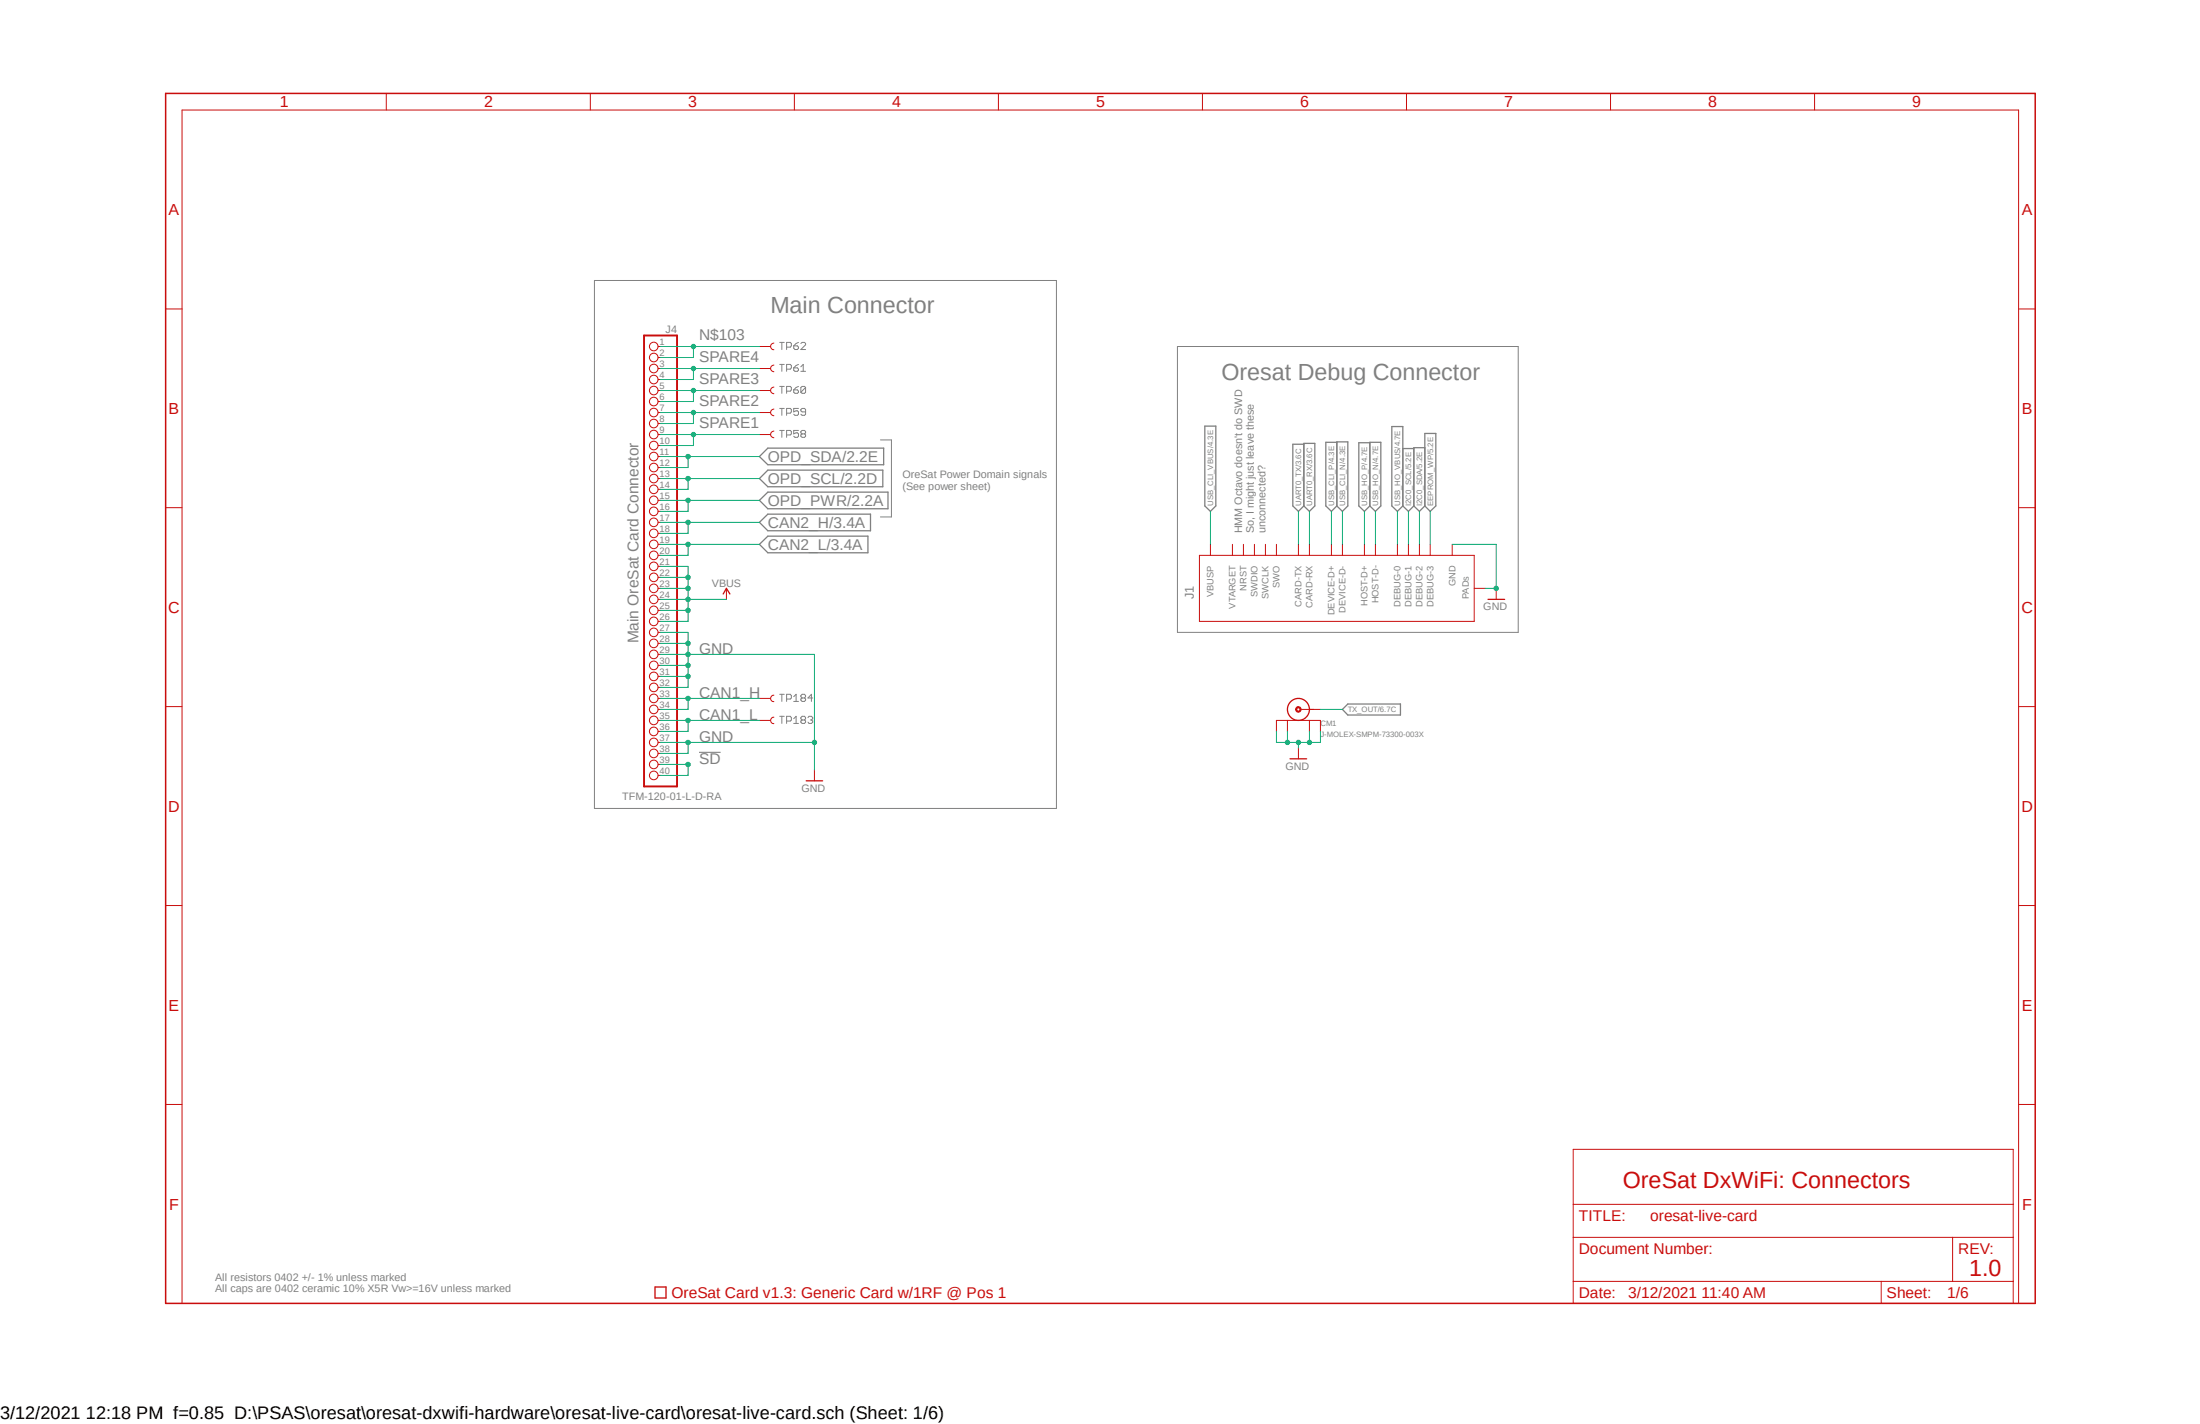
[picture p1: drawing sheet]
<svg xmlns="http://www.w3.org/2000/svg" width="432mm" height="279mm" viewBox="0 0 432 279" stroke-linecap="round" stroke-linejoin="round" font-family="sans-serif">
<path d="M32 18.1l367.8 238.1M399.8 18.1l-367.8 238.1" fill="none" stroke="#fff" stroke-width=".2"/>
<g fill="none" stroke="#808080" stroke-width=".2">
<path d="M116.7 55h90.6v103.6h-90.6zM153 67.2h.9M153 71.5h.9M153 75.8h.9M153.5 67.2v1.4M153.5 71.5v1.4M153.5 75.8v1.4M154.4 68.1h.7l.2-.2v-.5l-.2-.2h-.7v1.4M154.4 72.4h.7l.2-.2v-.5l-.2-.2h-.7v1.4M154.4 76.8h.7l.2-.3v-.5l-.2-.2h-.7v1.4M155.8 67.9h.7l.2 .4-.2 .3h-.5l-.2-.3zM155.8 72.2h.7l.2 .4-.2 .3h-.5l-.2-.3z"/>
<path d="M155.8 76.5h.7l.2 .5-.2 .2h-.5l-.2-.2zM156.7 67.2l-.4 .2-.5 .5M156.7 71.5l-.4 .2-.5 .5M156.7 75.8l-.4 .2-.5 .5M157.2 67.4l.2-.2h.5l.2 .2v.2l-.9 1h.9M157.2 72.9h.9M157.2 72l.4-.5v1.4M158.1 76v1l-.2 .2h-.5l-.2-.2M158.1 76l-.2-.2h-.5l-.2 .2v1M158.1 76l-.9 1M231.1 68h66.9v56.1h-66.9zM153 80.1h.9"/>
<path d="M153 84.5h.9M153.5 80.1v1.4M153.5 84.5v1.3M154.4 81.1h.7l.2-.3v-.5l-.2-.2h-.7v1.4M154.4 85.3h.7l.2-.2v-.4l-.2-.2h-.7v1.3M156.7 80.1h-.9v.7l.5-.2h.2l.2 .2v.5l-.2 .2h-.5l-.2-.2M156.7 84.5h-.9v.6l.5-.2h.2l.2 .2v.5l-.2 .2h-.5l-.2-.2M157.4 85.1l-.2-.2v-.2l.2-.2h.5l.2 .2v.2l-.2 .2M157.4 85.1l-.2 .2v.3l.2 .2h.5l.2-.2v-.3l-.2-.2M157.4 85.1h.5M158.1 80.8h-.7l-.2-.2v-.3l.2-.2h.5l.2 .2v1l-.2 .2h-.5l-.2-.2M172.8 86.3h2.2v15.1h-2.2"/>
<path d="M153 136.2h.9M153.5 136.2v1.4M154.4 137.2h.7l.2-.3v-.4l-.2-.3h-.7v1.4M155.8 136.7l.5-.5v1.4M155.8 137.6h.9M157.4 136.9l-.2-.2v-.2l.2-.3h.5l.2 .3-.2 .4M157.4 136.9l-.2 .3v.2l.2 .2h.5l.2-.2-.2-.5M157.4 136.9h.5M159.5 136.9h-.9l.7-.7v1.4M153 140.5h.9M153.5 140.5v1.4M154.4 141.5h.7l.2-.2v-.5l-.2-.3h-.7v1.4"/>
<path d="M155.8 141l.5-.5v1.4M155.8 141.9h.9M157.4 141.3l-.2-.3v-.2l.2-.3h.5l.2 .3-.2 .5M157.4 141.3l-.2 .2v.2l.2 .2h.5l.2-.2-.2-.4M157.4 141.3h.5M158.6 140.8l.2-.3h.5l.2 .3v.2l-.2 .3M159 141.3h.3M159.3 141.3l.2 .2v.2l-.2 .2h-.5l-.2-.2"/>
</g>
<g fill="none" stroke="#808080" stroke-width=".25">
<path d="M149.1 89.6l1.6-1.7h22.7v3.3h-22.7zM149.1 98.2l1.6-1.6h23.6v3.2h-23.6zM149.1 93.9l1.6-1.7h22.6v3.3h-22.6zM236.5 83.6h2.1v15.7l-1 1-1.1-1zM255.9 87.2h-2.2v12.1l1.1 1 1.1-1M255.9 87h2.2v12.3l-1.1 1-1.1-1zM262.4 86.7h2.1v12.6l-1 1-1.1-1zM262.4 86.8h-2.2v12.5l1.1 1 1.1-1M268.9 86.8h2.1v12.5l-1 1-1.1-1zM268.9 86.9h-2.2v12.4l1.1 1 1.1-1M273.2 83.7h2.1v15.6l-1 1-1.1-1zM275.3 99.3l1.1 1 1.1-1"/>
<path d="M275.3 88h2.2M277.5 99.3l1.1 1 1.1-1M279.7 85h2.1v14.3l-1.1 1-1-1zM279.7 87.8h-2.2v11.5M149.1 106.8l1.6-1.6h19.6v3.3h-19.6zM149.1 102.5l1.6-1.6h20.2v3.2h-20.2zM263.5 139.2l1-1.1h10.4v2.2h-10.4z"/>
</g>
<path d="M137.2 147.6h4.2" fill="none" stroke="#808080" stroke-width=".21"/>
<path d="M32.5 18.3h367v237.4h-367z" fill="none" stroke="#c90d0c" stroke-width=".3"/>
<g fill="none" stroke="#c90d0c" stroke-width=".2">
<path d="M75.8 18.3v3.3M115.9 18.3v3.3M155.9 18.3v3.3M196 18.3v3.3M236 18.3v3.3M276.1 18.3v3.3M316.1 18.3v3.3M356.2 18.3v3.3M32.5 60.6h3.2M129.2 68h.4M129.2 70.1h.4M129.2 72.3h.4"/>
<path d="M129.2 74.5h.4M129.2 76.6h.4M129.2 78.8h.4M149.1 68h2.1M149.1 72.3h2.1M149.1 76.6h2.1M151.9 67.3a.66 .66 0 0 0-.7 .7 .66 .66 0 0 0 .7 .6M151.9 71.6a.66 .66 0 0 0-.7 .7 .66 .66 0 0 0 .7 .6M151.9 75.9a.66 .66 0 0 0-.7 .7 .66 .66 0 0 0 .7 .7M396.2 60.6h3.3M32.5 99.6h3.2M129.2 80.9h.4"/>
<path d="M129.2 83.1h.4M129.2 85.3h.4M129.2 87.4h.4M129.2 89.6h.4M129.2 91.7h.4M129.2 93.9h.4M129.2 96h.4M129.2 98.2h.4M149.1 80.9h2.1M149.1 85.3h2.1M151.9 80.3a.66 .66 0 0 0-.7 .6 .66 .66 0 0 0 .7 .7M151.9 84.6a.66 .66 0 0 0-.7 .6 .66 .66 0 0 0 .7 .7"/>
<path d="M396.2 99.6h3.3M129.2 100.3h.4M129.2 102.5h.4M129.2 104.6h.4M129.2 106.8h.4M129.2 109h.4M129.2 111.1h.4M129.2 113.3h.4M129.2 115.4h.4M129.2 117.6h.4M129.2 119.8h.4M142.6 115.4v2.2"/>
<path d="M235.4 109h53.9v12.9h-53.9zM237.6 106.8v2.2M241.9 106.8v2.2M244.1 106.8v2.2M246.2 106.8v2.2M248.4 106.8v2.2M250.5 106.8v2.2M254.8 106.8v2.2M257 106.8v2.2M261.3 106.8v2.2M263.5 106.8v2.2M267.8 106.8v2.2"/>
<path d="M270 106.8v2.2M274.3 106.8v2.2M276.4 106.8v2.2M278.6 106.8v2.2M280.7 106.8v2.2M285 106.8v2.2M289.3 115.4h2.2M293.7 115.4v2.2M32.5 138.6h3.2M129.2 121.9h.4M129.2 124.1h.4M129.2 126.2h.4"/>
<path d="M129.2 128.4h.4M129.2 130.6h.4M129.2 132.7h.4M129.2 134.9h.4M129.2 137h.4M129.2 139.2h.4M149.1 137h2.1M151.9 136.4a.64 .64 0 0 0-.7 .6 .64 .64 0 0 0 .7 .7M396.2 138.6h3.3M129.2 141.4h.4M129.2 143.5h.4M129.2 145.7h.4"/>
<path d="M129.2 147.8h.4M129.2 150h.4M129.2 152.1h.4M149.1 141.4h2.1M151.9 140.7a.64 .64 0 0 0-.7 .7 .64 .64 0 0 0 .7 .6M159.9 151v2.2M32.5 177.7h3.2M396.2 177.7h3.3M32.5 216.7h3.2M396.2 216.7h3.3M308.8 225.5h86.3v30.2h-86.3zM308.8 236.3h86.3"/>
<path d="M35.7 255.7v-234.1h360.5v234.1M308.8 242.8h86.3M308.8 251.4h86.3M369.2 251.4v4.3M383.2 242.8v8.6"/>
<circle cx="128.3" cy="78.8" r=".85"/>
<circle cx="128.3" cy="70.1" r=".85"/>
<circle cx="128.3" cy="74.5" r=".85"/>
<circle cx="128.3" cy="68" r=".85"/>
<circle cx="128.3" cy="72.3" r=".85"/>
<circle cx="128.3" cy="76.6" r=".85"/>
<circle cx="128.3" cy="83.1" r=".85"/>
<circle cx="128.3" cy="98.2" r=".85"/>
<circle cx="128.3" cy="87.4" r=".85"/>
<circle cx="128.3" cy="80.9" r=".85"/>
<circle cx="128.3" cy="85.3" r=".85"/>
<circle cx="128.3" cy="91.7" r=".85"/>
<circle cx="128.3" cy="89.6" r=".85"/>
<circle cx="128.3" cy="93.9" r=".85"/>
<circle cx="128.3" cy="96" r=".85"/>
<circle cx="128.3" cy="102.5" r=".85"/>
<circle cx="128.3" cy="117.6" r=".85"/>
<circle cx="128.3" cy="119.8" r=".85"/>
<circle cx="128.3" cy="109" r=".85"/>
<circle cx="128.3" cy="104.6" r=".85"/>
<circle cx="128.3" cy="106.8" r=".85"/>
<circle cx="128.3" cy="111.1" r=".85"/>
<circle cx="128.3" cy="100.3" r=".85"/>
<circle cx="128.3" cy="113.3" r=".85"/>
<circle cx="128.3" cy="115.4" r=".85"/>
<circle cx="128.3" cy="121.9" r=".85"/>
<circle cx="128.3" cy="132.7" r=".85"/>
<circle cx="128.3" cy="126.2" r=".85"/>
<circle cx="128.3" cy="130.6" r=".85"/>
<circle cx="128.3" cy="124.1" r=".85"/>
<circle cx="128.3" cy="134.9" r=".85"/>
<circle cx="128.3" cy="137" r=".85"/>
<circle cx="128.3" cy="139.2" r=".85"/>
<circle cx="128.3" cy="128.4" r=".85"/>
<circle cx="128.3" cy="141.4" r=".85"/>
<circle cx="128.3" cy="152.1" r=".85"/>
<circle cx="128.3" cy="145.7" r=".85"/>
<circle cx="128.3" cy="150" r=".85"/>
<circle cx="128.3" cy="147.8" r=".85"/>
<circle cx="128.3" cy="143.5" r=".85"/>
</g>
<path d="M126.4 65.8h6.5v88.5h-6.5z" fill="none" stroke="#c90d0c" stroke-width=".38"/>
<path d="M141.9 116.5l.7-1.1 .7 1.1M292.1 117.6h3.2M158.2 153.2h3.3M128.6 252.5h2.1v2.2h-2.1z" fill="none" stroke="#c90d0c" stroke-width=".25"/>
<path d="M254.4 138.9l.5-.3 .5 .4v.4l-.5 .3h-.3l-.3-.5h.2l.2-.3h.4a.36 .36 0 0 1-.2 .6h-.2l-.2-.3h-.2z" fill-rule="evenodd" fill="#c90d0c"/>
<path d="M254.4 138.9l.5-.3 .5 .4v.4l-.5 .3h-.3l-.3-.5h.2l.2-.3h.4a.36 .36 0 0 1-.2 .6h-.2l-.2-.3h-.2zM255.3 139.2h3.9M250.5 143.5v-2.1h8.7v2.1M252.7 141.4v2.1M254.8 146.8v2.1M257 141.4v2.1" fill="none" stroke="#c90d0c" stroke-width=".2"/>
<g fill="none" stroke="#c90d0c" stroke-width=".25">
<path d="M253.2 148.9h3.3"/>
<circle cx="254.8" cy="139.2" r="2.16"/>
</g>
<path d="M129.6 145.7h30.3M135 145.7v2.1h-5.4" fill="none" stroke="#0dab76" stroke-width=".2"/>
<circle cx="135" cy="145.7" r=".43" fill="#0dab76"/>
<g fill="none" stroke="#0dab76" stroke-width=".2">
<path d="M129.6 132.7h5.4v2.2h-5.4M159.9 145.7v5.3"/>
<circle cx="135" cy="145.7" r=".43"/>
</g>
<circle cx="135" cy="132.7" r=".43" fill="#0dab76"/>
<g fill="none" stroke="#0dab76" stroke-width=".2">
<path d="M129.6 128.4h5.4v4.3M129.6 130.6h5.4"/>
<circle cx="135" cy="132.7" r=".43"/>
</g>
<circle cx="135" cy="130.6" r=".43" fill="#0dab76"/>
<g fill="none" stroke="#0dab76" stroke-width=".2">
<path d="M159.9 128.4v17.3"/>
<circle cx="135" cy="130.6" r=".43"/>
</g>
<circle cx="159.8" cy="145.7" r=".43" fill="#0dab76"/>
<g fill="none" stroke="#0dab76" stroke-width=".2">
<path d="M129.6 124.1h5.4v4.3M129.6 126.2h5.4"/>
<circle cx="159.8" cy="145.7" r=".43"/>
</g>
<circle cx="135" cy="126.2" r=".43" fill="#0dab76"/>
<circle cx="135" cy="126.2" r=".43" fill="none" stroke="#0dab76" stroke-width=".2"/>
<circle cx="135" cy="128.4" r=".43" fill="#0dab76"/>
<g fill="none" stroke="#0dab76" stroke-width=".2">
<path d="M285 106.8h8.7v8.6h-2.2M135 128.4h24.9"/>
<circle cx="135" cy="128.4" r=".43"/>
</g>
<circle cx="293.7" cy="115.4" r=".43" fill="#0dab76"/>
<g fill="none" stroke="#0dab76" stroke-width=".2">
<path d="M250.5 143.5v2.2h8.7v-2.2M252.7 143.5v2.2"/>
<circle cx="293.7" cy="115.4" r=".43"/>
</g>
<circle cx="252.7" cy="145.7" r=".43" fill="#0dab76"/>
<g fill="none" stroke="#0dab76" stroke-width=".2">
<path d="M257 143.5v2.2"/>
<circle cx="252.7" cy="145.7" r=".43"/>
</g>
<circle cx="257" cy="145.7" r=".43" fill="#0dab76"/>
<g fill="none" stroke="#0dab76" stroke-width=".2">
<path d="M254.8 145.7v1.1"/>
<circle cx="257" cy="145.7" r=".43"/>
</g>
<circle cx="254.8" cy="145.7" r=".43" fill="#0dab76"/>
<g fill="none" stroke="#0dab76" stroke-width=".2">
<path d="M129.6 89.6h19.5M135 89.6v2.1h-5.4"/>
<circle cx="254.8" cy="145.7" r=".43"/>
</g>
<circle cx="135" cy="89.6" r=".43" fill="#0dab76"/>
<g fill="none" stroke="#0dab76" stroke-width=".2">
<path d="M129.6 119.8h5.4M135 117.6v4.3h-5.4"/>
<circle cx="135" cy="89.6" r=".43"/>
</g>
<circle cx="135" cy="119.8" r=".43" fill="#0dab76"/>
<g fill="none" stroke="#0dab76" stroke-width=".2">
<path d="M129.6 111.1h5.4v6.5M129.6 113.3h5.4"/>
<circle cx="135" cy="119.8" r=".43"/>
</g>
<circle cx="135" cy="113.3" r=".43" fill="#0dab76"/>
<g fill="none" stroke="#0dab76" stroke-width=".2">
<path d="M129.6 115.4h5.4"/>
<circle cx="135" cy="113.3" r=".43"/>
</g>
<circle cx="135" cy="115.4" r=".43" fill="#0dab76"/>
<g fill="none" stroke="#0dab76" stroke-width=".2">
<path d="M133.9 117.6h1.1"/>
<circle cx="135" cy="115.4" r=".43"/>
</g>
<circle cx="135" cy="117.6" r=".43" fill="#0dab76"/>
<g fill="none" stroke="#0dab76" stroke-width=".2">
<path d="M129.6 98.2h19.5M135 98.2v2.1M129.6 117.6h4.3M135 117.6h7.6"/>
<circle cx="135" cy="117.6" r=".43"/>
</g>
<circle cx="135" cy="98.2" r=".43" fill="#0dab76"/>
<g fill="none" stroke="#0dab76" stroke-width=".2">
<path d="M129.6 93.9h19.5M135 93.9v2.1h-5.4M129.6 100.3h5.4"/>
<circle cx="135" cy="98.2" r=".43"/>
</g>
<circle cx="135" cy="93.9" r=".43" fill="#0dab76"/>
<g fill="none" stroke="#0dab76" stroke-width=".2">
<path d="M129.6 85.3h6.5v2.1h-6.5"/>
<circle cx="135" cy="93.9" r=".43"/>
</g>
<circle cx="136.1" cy="85.3" r=".43" fill="#0dab76"/>
<g fill="none" stroke="#0dab76" stroke-width=".2">
<path d="M129.6 72.3h6.5v2.2h-6.5M136.1 85.3h13"/>
<circle cx="136.1" cy="85.3" r=".43"/>
</g>
<circle cx="136.1" cy="72.3" r=".43" fill="#0dab76"/>
<g fill="none" stroke="#0dab76" stroke-width=".2">
<path d="M129.6 76.6h6.5v2.2h-6.5M136.1 72.3h13"/>
<circle cx="136.1" cy="72.3" r=".43"/>
</g>
<circle cx="136.1" cy="76.6" r=".43" fill="#0dab76"/>
<g fill="none" stroke="#0dab76" stroke-width=".2">
<path d="M136.1 76.6h13M129.6 150h5.4v2.1h-5.4"/>
<circle cx="136.1" cy="76.6" r=".43"/>
</g>
<circle cx="135" cy="150" r=".43" fill="#0dab76"/>
<g fill="none" stroke="#0dab76" stroke-width=".2">
<path d="M133.9 106.8h1.1v2.2h-5.4"/>
<circle cx="135" cy="150" r=".43"/>
</g>
<circle cx="135" cy="106.8" r=".43" fill="#0dab76"/>
<g fill="none" stroke="#0dab76" stroke-width=".2">
<path d="M129.6 106.8h4.3M135 106.8h14.1M129.6 141.4h5.4"/>
<circle cx="135" cy="106.8" r=".43"/>
</g>
<circle cx="135" cy="141.4" r=".43" fill="#0dab76"/>
<g fill="none" stroke="#0dab76" stroke-width=".2">
<path d="M133.9 102.5h1.1v2.1h-5.4M149.1 141.4h-14.1v2.1h-5.4"/>
<circle cx="135" cy="141.4" r=".43"/>
</g>
<circle cx="135" cy="102.5" r=".43" fill="#0dab76"/>
<g fill="none" stroke="#0dab76" stroke-width=".2">
<path d="M129.6 102.5h4.3M135 102.5h14.1M129.6 137h19.5M135 137v2.2h-5.4"/>
<circle cx="135" cy="102.5" r=".43"/>
</g>
<circle cx="135" cy="137" r=".43" fill="#0dab76"/>
<g fill="none" stroke="#0dab76" stroke-width=".2">
<path d="M129.6 80.9h6.5v2.2h-6.5"/>
<circle cx="135" cy="137" r=".43"/>
</g>
<circle cx="136.1" cy="80.9" r=".43" fill="#0dab76"/>
<g fill="none" stroke="#0dab76" stroke-width=".2">
<path d="M129.6 68h19.5M136.1 68v2.1h-6.5M136.1 80.9h13M261.3 100.3v6.5M263.5 100.3v6.5M267.8 100.3v6.5M270 100.3v6.5"/>
<circle cx="136.1" cy="80.9" r=".43"/>
</g>
<circle cx="136.1" cy="68" r=".43" fill="#0dab76"/>
<g fill="none" stroke="#0dab76" stroke-width=".2">
<path d="M237.6 100.3v6.5M254.8 100.3v6.5M257 100.3v6.5M274.3 100.3v6.5M276.4 100.3v6.5M278.6 100.3v6.5M280.7 100.3v6.5M259.2 139.2h4.3"/>
<circle cx="136.1" cy="68" r=".43"/>
</g>
<g font-size="4.6" fill="#808080">
<text x="151.2" y="61.5">Main Connector</text>
<text x="239.7" y="74.5">Oresat Debug Connector</text>
</g>
<g font-size="4.6" fill="#c90d0c">
<text x="318.5" y="233.1">OreSat DxWiFi: Connectors</text>
<text x="386.5" y="250.4">1.0</text>
</g>
<text font-size="3.6" x="0" y="278.4">3/12/2021 12:18 PM f=0.85 D:\PSAS\oresat\oresat-dxwifi-hardware\oresat-live-card\oresat-live-card.sch (Sheet: 1/6)</text>
<g font-size="3.1" fill="#c90d0c">
<text x="54.9" y="21">1</text>
<text x="95" y="21">2</text>
<text x="135" y="21">3</text>
<text x="175.1" y="21">4</text>
<text x="215.1" y="21">5</text>
<text x="255.2" y="21">6</text>
<text x="295.2" y="21">7</text>
<text x="335.3" y="21">8</text>
<text x="375.3" y="21">9</text>
<text x="33.1" y="42.2">A</text>
<text x="396.8" y="42.2">A</text>
<text x="33.1" y="81.2">B</text>
<text x="396.8" y="81.2">B</text>
<text x="33" y="120.2">C</text>
<text x="396.7" y="120.2">C</text>
<text x="33" y="159.3">D</text>
<text x="396.7" y="159.3">D</text>
<text x="33.1" y="198.3">E</text>
<text x="396.8" y="198.3">E</text>
<text x="33.2" y="237.3">F</text>
<text x="396.9" y="237.3">F</text>
</g>
<g font-size="3" fill="#808080">
<text x="137.2" y="71">SPARE4</text>
<text x="137.2" y="66.7">N$103</text>
<text x="137.2" y="75.3">SPARE3</text>
<text x="137.2" y="83.9">SPARE1</text>
<text x="137.2" y="79.6">SPARE2</text>
<text x="150.7" y="90.6">OPD_SDA/2.2E</text>
<text x="150.7" y="95">OPD_SCL/2.2D</text>
<text x="150.7" y="99.3">OPD_PWR/2.2A</text>
<text x="150.7" y="107.9">CAN2_L/3.4A</text>
<text x="150.7" y="103.6">CAN2_H/3.4A</text>
<text x="125.3" y="126.2" transform="rotate(-90 125.3 126.2)">Main OreSat Card Connector</text>
<text x="137.2" y="128.4">GND</text>
<text x="137.2" y="137">CAN1_H</text>
<text x="137.2" y="141.4">CAN1_L</text>
<text x="137.2" y="145.7">GND</text>
<text x="137.2" y="150">SD</text>
</g>
<g font-size="3" fill="#c90d0c">
<text x="309.9" y="239.6">TITLE:</text>
<text x="323.9" y="239.6">oresat-live-card</text>
<text x="309.9" y="246">Document Number:</text>
<text x="384.3" y="246">REV:</text>
<text x="131.8" y="254.7">OreSat Card v1.3: Generic Card w/1RF @ Pos 1</text>
<text x="309.9" y="254.7">Date:</text>
<text x="319.6" y="254.7">3/12/2021 11:40 AM</text>
<text x="370.3" y="254.7">Sheet:</text>
<text x="382.2" y="254.7">1/6</text>
</g>
<text font-size="2.5" fill="#808080" x="234.3" y="117.6" transform="rotate(-90 234.3 117.6)">J1</text>
<g font-size="2.1" fill="#808080">
<text x="130.6" y="65.3">J4</text>
<text x="177.1" y="93.8">OreSat Power Domain signals</text>
<text x="177.1" y="96.1">(See power sheet)</text>
<text x="243.8" y="104.6" transform="rotate(-90 243.8 104.6)">HMM Octavo doesn't do SWD</text>
<text x="246.1" y="104.6" transform="rotate(-90 246.1 104.6)">So, I might just leave these</text>
<text x="248.4" y="104.6" transform="rotate(-90 248.4 104.6)">unconnected?</text>
<text x="139.7" y="115.2">VBUS</text>
<text x="291.1" y="119.8">GND</text>
<text x="157.3" y="155.4">GND</text>
<text x="252.3" y="151.1">GND</text>
<text x="122.1" y="156.9">TFM-120-01-L-D-RA</text>
<text x="42.2" y="251.4">All resistors 0402 +/- 1% unless marked</text>
<text x="42.2" y="253.6">All caps are 0402 ceramic 10% X5R Vw&gt;=16V unless marked</text>
</g>
<g font-size="1.8" fill="#808080">
<text x="129.5" y="67.7">1</text>
<text x="129.5" y="69.8">2</text>
<text x="129.5" y="72">3</text>
<text x="129.5" y="74.2">4</text>
<text x="129.5" y="76.3">5</text>
<text x="129.5" y="78.5">6</text>
<text x="129.5" y="80.6">7</text>
<text x="129.5" y="82.8">8</text>
<text x="129.5" y="84.9">9</text>
<text x="129.5" y="87.1">10</text>
<text x="129.5" y="89.2">11</text>
<text x="129.5" y="91.4">12</text>
<text x="129.5" y="93.6">13</text>
<text x="129.5" y="95.7">14</text>
<text x="129.5" y="97.9">15</text>
<text x="129.5" y="100">16</text>
<text x="129.5" y="102.2">17</text>
<text x="129.5" y="104.4">18</text>
<text x="129.5" y="106.5">19</text>
<text x="129.5" y="108.7">20</text>
<text x="129.5" y="110.8">21</text>
<text x="129.5" y="113">22</text>
<text x="129.5" y="115.1">23</text>
<text x="129.5" y="117.3">24</text>
<text x="129.5" y="119.5">25</text>
<text x="238.2" y="117.2" transform="rotate(-90 238.2 117.2)">VBUSP</text>
<text x="242.5" y="119.4" transform="rotate(-90 242.5 119.4)">VTARGET</text>
<text x="244.7" y="115.9" transform="rotate(-90 244.7 115.9)">NRST</text>
<text x="246.8" y="117.2" transform="rotate(-90 246.8 117.2)">SWDIO</text>
<text x="249" y="117.5" transform="rotate(-90 249 117.5)">SWCLK</text>
<text x="251.2" y="115.4" transform="rotate(-90 251.2 115.4)">SWO</text>
<text x="255.5" y="119" transform="rotate(-90 255.5 119)">CARD-TX</text>
<text x="257.6" y="119.3" transform="rotate(-90 257.6 119.3)">CARD-RX</text>
<text x="268.4" y="118.9" transform="rotate(-90 268.4 118.9)">HOST-D+</text>
<text x="270.6" y="118.4" transform="rotate(-90 270.6 118.4)">HOST-D-</text>
<text x="274.9" y="119" transform="rotate(-90 274.9 119)">DEBUG-0</text>
<text x="277.1" y="119" transform="rotate(-90 277.1 119)">DEBUG-1</text>
<text x="279.2" y="119" transform="rotate(-90 279.2 119)">DEBUG-2</text>
<text x="281.4" y="119" transform="rotate(-90 281.4 119)">DEBUG-3</text>
<text x="285.7" y="115" transform="rotate(-90 285.7 115)">GND</text>
<text x="288.3" y="117.6" transform="rotate(-90 288.3 117.6)">PADs</text>
<text x="129.5" y="121.6">26</text>
<text x="129.5" y="123.8">27</text>
<text x="129.5" y="125.9">28</text>
<text x="262" y="120.7" transform="rotate(-90 262 120.7)">DEVICE-D+</text>
<text x="264.1" y="120.3" transform="rotate(-90 264.1 120.3)">DEVICE-D-</text>
<text x="129.5" y="128.1">29</text>
<text x="129.5" y="130.3">30</text>
<text x="129.5" y="132.4">31</text>
<text x="129.5" y="134.6">32</text>
<text x="129.5" y="136.7">33</text>
<text x="129.5" y="138.9">34</text>
<text x="129.5" y="141.1">35</text>
<text x="129.5" y="143.2">36</text>
<text x="129.5" y="145.4">37</text>
<text x="129.5" y="147.5">38</text>
<text x="129.5" y="149.7">39</text>
<text x="129.5" y="151.8">40</text>
</g>
<g font-size="1.5" fill="#808080">
<text x="238.1" y="99.3" transform="rotate(-90 238.1 99.3)">USB_CLI_VBUS/4.3E</text>
<text x="255.4" y="99.3" transform="rotate(-90 255.4 99.3)">UART0_TX/3.6C</text>
<text x="257.5" y="99.3" transform="rotate(-90 257.5 99.3)">UART0_RX/3.6C</text>
<text x="261.8" y="99.3" transform="rotate(-90 261.8 99.3)">USB_CLI_P/4.3E</text>
<text x="264" y="99.3" transform="rotate(-90 264 99.3)">USB_CLI_N/4.3E</text>
<text x="268.3" y="99.3" transform="rotate(-90 268.3 99.3)">USB_HO_P/4.7E</text>
<text x="270.5" y="99.3" transform="rotate(-90 270.5 99.3)">USB_HO_N/4.7E</text>
<text x="274.8" y="99.3" transform="rotate(-90 274.8 99.3)">USB_HO_VBUS/4.7E</text>
<text x="276.9" y="99.3" transform="rotate(-90 276.9 99.3)">I2C0_SCL/5.2E</text>
<text x="279.1" y="99.3" transform="rotate(-90 279.1 99.3)">I2C0_SDA/5.2E</text>
<text x="281.3" y="99.3" transform="rotate(-90 281.3 99.3)">EEPROM_WP/5.2E</text>
<text x="259.2" y="142.5">CM1</text>
<text x="264.5" y="139.7">TX_OUT/6.7C</text>
<text x="259.2" y="144.6">J-MOLEX-SMPM-73300-003X</text>
</g>
</svg>
